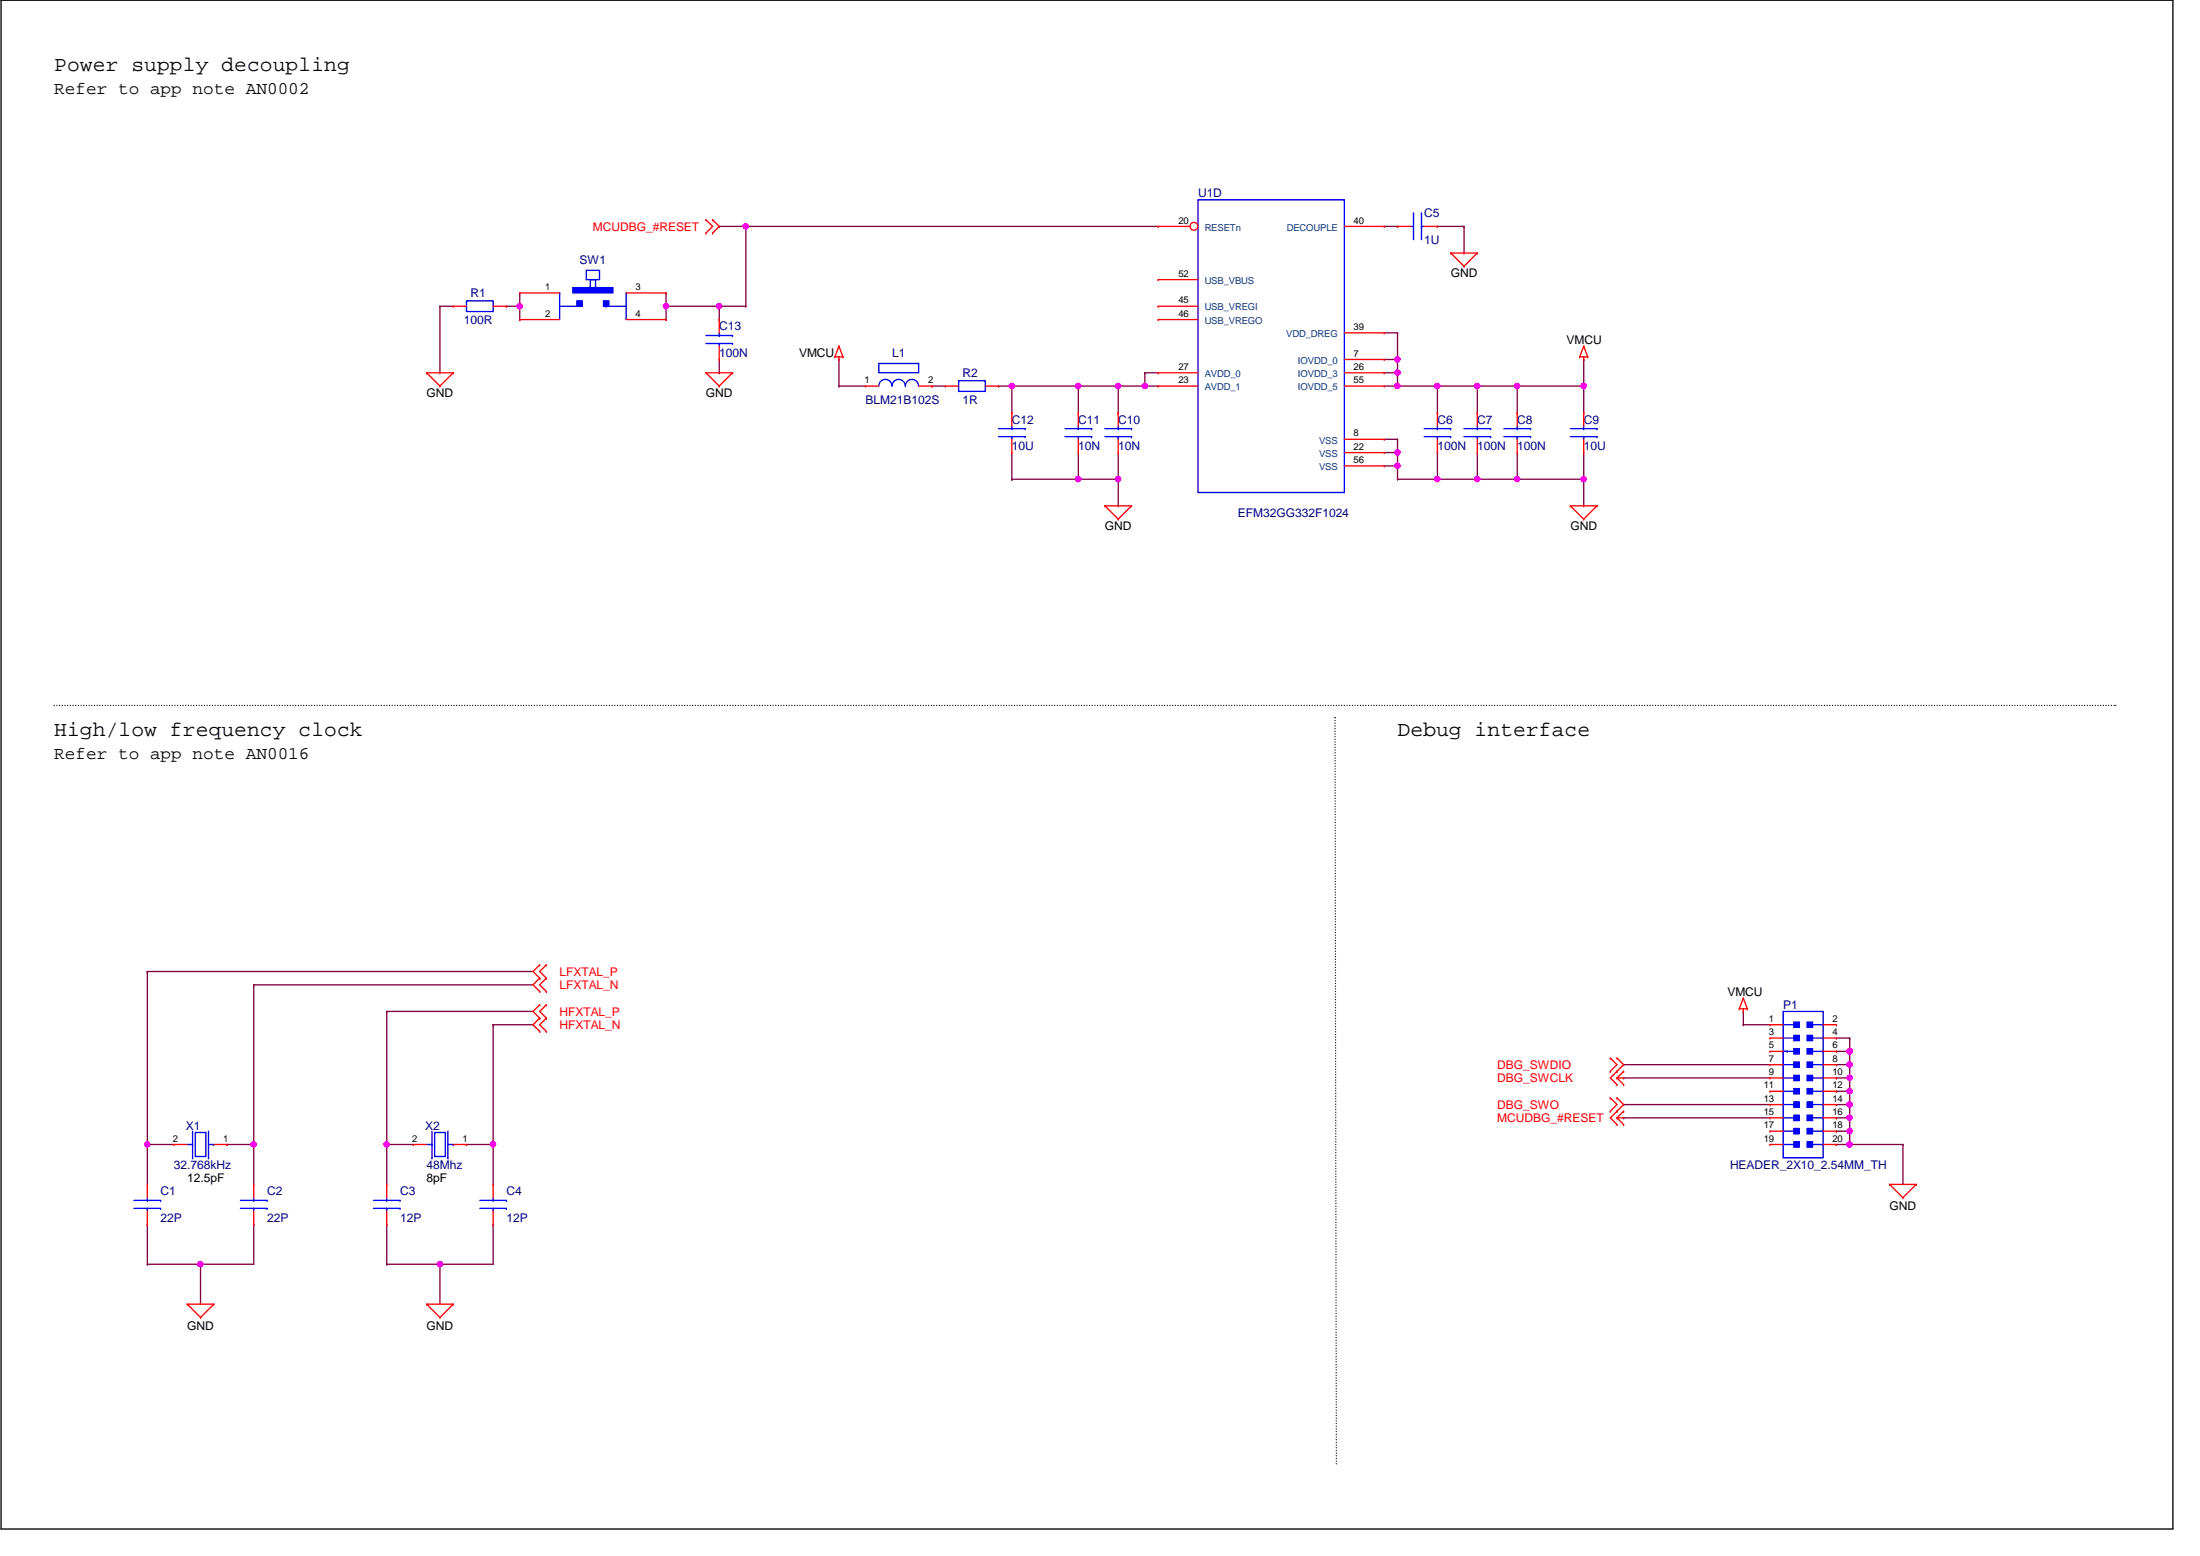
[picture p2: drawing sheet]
<svg xmlns="http://www.w3.org/2000/svg" width="420mm" height="297mm" viewBox="0 0 420 297" stroke-linecap="round" stroke-linejoin="round" font-family="sans-serif">
<path d="M.2 0h414.8v291.9h-414.8z" fill="none" stroke="#000" stroke-width=".25"/>
<path d="M10.4 134.7h393.7M255 136.9h.1M404.1 134.7h.1M255.2 279.4l-.2-142.5" fill="none" stroke="#000" stroke-width=".25" stroke-dasharray="0 .5"/>
<path d="M264.4 43.2h2.5M266.9 43.2h.1M274.5 43.2h5.1M279.6 43.2h.1M279.6 48.3h.1M279.6 43.2v5.1M264.4 83.9h2.5M264.4 86.4h2.5M266.9 83.9h.1M266.9 86.4h.1M266.9 88.9h.1M266.9 83.9v5" fill="none" stroke="#800040" stroke-width=".25"/>
<circle cx="266.9" cy="86.4" r=".49" fill="#f0f"/>
<circle cx="266.9" cy="86.4" r=".49" fill="none" stroke="#f0f" stroke-width=".25"/>
<path d="M264.4 88.9h2.5M266.9 88.9h.1M266.9 91.5h.1M266.9 88.9v2.6" fill="none" stroke="#800040" stroke-width=".25"/>
<circle cx="266.9" cy="88.9" r=".49" fill="#f0f"/>
<circle cx="266.9" cy="88.9" r=".49" fill="none" stroke="#f0f" stroke-width=".25"/>
<path d="M266.9 91.5h15.2M274.5 91.5h.1M274.5 86.4v5.1M282.1 91.5h.1M282.1 86.4v5.1" fill="none" stroke="#800040" stroke-width=".25"/>
<circle cx="274.5" cy="91.5" r=".49" fill="#f0f"/>
<circle cx="274.5" cy="91.5" r=".49" fill="none" stroke="#f0f" stroke-width=".25"/>
<path d="M282.1 91.5h7.7M289.8 91.5h.1M289.8 86.4v5.1" fill="none" stroke="#800040" stroke-width=".25"/>
<circle cx="282.1" cy="91.5" r=".49" fill="#f0f"/>
<circle cx="282.1" cy="91.5" r=".49" fill="none" stroke="#f0f" stroke-width=".25"/>
<path d="M289.8 91.5h12.7M302.5 91.5h.1M302.5 86.4v5.1" fill="none" stroke="#800040" stroke-width=".25"/>
<circle cx="289.7" cy="91.5" r=".49" fill="#f0f"/>
<circle cx="289.7" cy="91.5" r=".49" fill="none" stroke="#f0f" stroke-width=".25"/>
<path d="M302.5 96.6h.1M302.5 91.5v5.1" fill="none" stroke="#800040" stroke-width=".25"/>
<circle cx="302.4" cy="91.5" r=".49" fill="#f0f"/>
<circle cx="302.4" cy="91.5" r=".49" fill="none" stroke="#f0f" stroke-width=".25"/>
<path d="M205.9 91.5h.1M205.9 91.5h7.7M213.6 96.6h.1M213.6 91.5h.1M213.6 86.4v10.2" fill="none" stroke="#800040" stroke-width=".25"/>
<circle cx="213.5" cy="91.5" r=".49" fill="#f0f"/>
<circle cx="213.5" cy="91.5" r=".49" fill="none" stroke="#f0f" stroke-width=".25"/>
<path d="M193.2 91.5h.1M193.2 91.5h12.7M205.9 91.5h.1M205.9 86.4v5.1" fill="none" stroke="#800040" stroke-width=".25"/>
<circle cx="205.9" cy="91.5" r=".49" fill="#f0f"/>
<circle cx="205.9" cy="91.5" r=".49" fill="none" stroke="#f0f" stroke-width=".25"/>
<g fill="none" stroke="#800040" stroke-width=".25">
<path d="M84 58.5h.1M84 58.5h2.6M84 58.5v12.7M84 71.2h.1M137.4 71.2h.1M137.4 68.6v2.6M264.4 63.5h2.5M264.4 68.6h2.5M266.9 63.5h.1M266.9 68.6h.1M266.9 71.2h.1M266.9 63.5v7.7"/>
<path d="M193.2 91.5h.1M193.2 86.4v5.1"/>
</g>
<circle cx="266.9" cy="68.6" r=".49" fill="#f0f"/>
<circle cx="266.9" cy="68.6" r=".49" fill="none" stroke="#f0f" stroke-width=".25"/>
<path d="M264.4 71.2h2.5M266.9 71.2h.1M266.9 73.7h.1M266.9 71.2v2.5" fill="none" stroke="#800040" stroke-width=".25"/>
<circle cx="266.9" cy="71.1" r=".49" fill="#f0f"/>
<circle cx="266.9" cy="71.1" r=".49" fill="none" stroke="#f0f" stroke-width=".25"/>
<path d="M264.4 73.7h10.1M266.9 73.7h.1M274.5 73.7h.1" fill="none" stroke="#800040" stroke-width=".25"/>
<circle cx="266.9" cy="73.7" r=".49" fill="#f0f"/>
<circle cx="266.9" cy="73.7" r=".49" fill="none" stroke="#f0f" stroke-width=".25"/>
<path d="M274.5 78.8h.1M282.1 73.7h.1M282.1 73.7h-7.6v5.1" fill="none" stroke="#800040" stroke-width=".25"/>
<circle cx="274.5" cy="73.7" r=".49" fill="#f0f"/>
<circle cx="274.5" cy="73.7" r=".49" fill="none" stroke="#f0f" stroke-width=".25"/>
<path d="M282.1 78.8h.1M289.8 73.7h.1M289.8 73.7h-7.7v5.1" fill="none" stroke="#800040" stroke-width=".25"/>
<circle cx="282.1" cy="73.7" r=".49" fill="#f0f"/>
<circle cx="282.1" cy="73.7" r=".49" fill="none" stroke="#f0f" stroke-width=".25"/>
<path d="M289.8 78.8h.1M302.5 73.7h.1M302.5 73.7h-12.7v5.1" fill="none" stroke="#800040" stroke-width=".25"/>
<circle cx="289.7" cy="73.7" r=".49" fill="#f0f"/>
<circle cx="289.7" cy="73.7" r=".49" fill="none" stroke="#f0f" stroke-width=".25"/>
<path d="M302.5 78.8h.1M302.5 68.6h.1M302.5 68.6v10.2" fill="none" stroke="#800040" stroke-width=".25"/>
<circle cx="302.4" cy="73.7" r=".49" fill="#f0f"/>
<circle cx="302.4" cy="73.7" r=".49" fill="none" stroke="#f0f" stroke-width=".25"/>
<path d="M160.2 73.7h.1M160.2 68.6h.1M160.2 73.7h5.1M160.2 68.6v5.1M213.6 73.7h.1M213.6 73.7h7.6M218.6 71.2h.1M218.6 73.7h.1M218.6 71.2h2.6M218.6 71.2v2.5" fill="none" stroke="#800040" stroke-width=".25"/>
<circle cx="218.6" cy="73.7" r=".49" fill="#f0f"/>
<circle cx="218.6" cy="73.7" r=".49" fill="none" stroke="#f0f" stroke-width=".25"/>
<path d="M205.9 73.7h.1M205.9 73.7h7.7v5.1M213.6 78.8h.1" fill="none" stroke="#800040" stroke-width=".25"/>
<circle cx="213.5" cy="73.7" r=".49" fill="#f0f"/>
<circle cx="213.5" cy="73.7" r=".49" fill="none" stroke="#f0f" stroke-width=".25"/>
<path d="M193.2 73.7h.1M193.2 73.7h12.7v5.1M205.9 78.8h.1" fill="none" stroke="#800040" stroke-width=".25"/>
<circle cx="205.9" cy="73.7" r=".49" fill="#f0f"/>
<circle cx="205.9" cy="73.7" r=".49" fill="none" stroke="#f0f" stroke-width=".25"/>
<path d="M190.7 73.7h.1M190.7 73.7h2.5v5.1M193.2 78.8h.1" fill="none" stroke="#800040" stroke-width=".25"/>
<circle cx="193.2" cy="73.7" r=".49" fill="#f0f"/>
<circle cx="193.2" cy="73.7" r=".49" fill="none" stroke="#f0f" stroke-width=".25"/>
<path d="M137.4 43.2h.1M137.4 43.2h83.8M142.4 43.2h.1M142.4 58.5h.1M142.4 43.2v15.3M178 73.7h.1M178 73.7h2.5" fill="none" stroke="#800040" stroke-width=".25"/>
<circle cx="142.4" cy="43.2" r=".49" fill="#f0f"/>
<circle cx="142.4" cy="43.2" r=".49" fill="none" stroke="#f0f" stroke-width=".25"/>
<path d="M127.2 58.5h.1M127.2 58.5h15.2M137.4 58.5h.1M137.4 58.5v2.5M137.4 61h.1" fill="none" stroke="#800040" stroke-width=".25"/>
<circle cx="137.3" cy="58.4" r=".49" fill="#f0f"/>
<circle cx="137.3" cy="58.4" r=".49" fill="none" stroke="#f0f" stroke-width=".25"/>
<path d="M127.2 55.9h.1M127.2 55.9v5.1M127.2 61h.1" fill="none" stroke="#800040" stroke-width=".25"/>
<circle cx="127.2" cy="58.4" r=".49" fill="#f0f"/>
<circle cx="127.2" cy="58.4" r=".49" fill="none" stroke="#f0f" stroke-width=".25"/>
<path d="M96.7 58.5h.1M96.7 58.5h2.6M99.3 55.9h.1M99.3 55.9v5.1M99.3 61h.1" fill="none" stroke="#800040" stroke-width=".25"/>
<circle cx="99.2" cy="58.4" r=".49" fill="#f0f"/>
<circle cx="99.2" cy="58.4" r=".49" fill="none" stroke="#f0f" stroke-width=".25"/>
<path d="M89.1 218.5h.1M89.1 218.5h5.1M94.2 218.5h.1M94.2 218.5v7.6" fill="none" stroke="#800040" stroke-width=".25"/>
<circle cx="94.2" cy="218.5" r=".49" fill="#f0f"/>
<circle cx="94.2" cy="218.5" r=".49" fill="none" stroke="#f0f" stroke-width=".25"/>
<path d="M94.2 195.6h.1M94.2 195.6h7.6M94.2 195.6v22.9M73.9 218.5h.1M73.9 218.5v7.6" fill="none" stroke="#800040" stroke-width=".25"/>
<circle cx="73.8" cy="218.5" r=".49" fill="#f0f"/>
<circle cx="73.8" cy="218.5" r=".49" fill="none" stroke="#f0f" stroke-width=".25"/>
<path d="M73.9 193.1h.1M73.9 193.1h27.9M73.9 193.1v25.4M43.4 218.5h.1M43.4 218.5h5.1M48.5 218.5h.1M48.5 218.5v7.6M73.9 218.5h.1M73.9 218.5h5" fill="none" stroke="#800040" stroke-width=".25"/>
<circle cx="48.4" cy="218.5" r=".49" fill="#f0f"/>
<circle cx="48.4" cy="218.5" r=".49" fill="none" stroke="#f0f" stroke-width=".25"/>
<path d="M48.5 188h.1M48.5 188h53.3M48.5 188v30.5M28.1 218.5h.1M28.1 218.5v7.6" fill="none" stroke="#800040" stroke-width=".25"/>
<circle cx="28.1" cy="218.5" r=".49" fill="#f0f"/>
<circle cx="28.1" cy="218.5" r=".49" fill="none" stroke="#f0f" stroke-width=".25"/>
<g fill="none" stroke="#800040" stroke-width=".25">
<path d="M28.1 218.5h.1M28.1 218.5h5.1M28.1 233.7h.1M28.1 233.7v7.6M48.5 233.7h.1M48.5 233.7v7.6h-20.4M73.9 233.7h.1M73.9 233.7v7.6M94.2 233.7h.1M94.2 233.7v7.6h-10.2M28.1 241.3h.1M38.3 241.3h.1"/>
<path d="M84 241.3h.1M84 241.3v7.7"/>
</g>
<circle cx="84" cy="241.3" r=".49" fill="#f0f"/>
<circle cx="84" cy="241.3" r=".49" fill="none" stroke="#f0f" stroke-width=".25"/>
<path d="M38.3 241.3h.1M38.3 241.3v7.7M73.9 241.3h.1M73.9 241.3h10.1" fill="none" stroke="#800040" stroke-width=".25"/>
<circle cx="38.3" cy="241.3" r=".49" fill="#f0f"/>
<circle cx="38.3" cy="241.3" r=".49" fill="none" stroke="#f0f" stroke-width=".25"/>
<g fill="none" stroke="#800040" stroke-width=".25">
<path d="M28.1 185.5h.1M28.1 185.5h73.7M28.1 185.5v33M332.9 195.6h.1M332.9 193.1h.1M332.9 195.6h5.1M332.9 193.1v2.5M350.7 198.2h.1M350.7 198.2h2.6M353.3 198.2h.1M353.3 198.2v2.5h-2.6M310.1 213.4h.1"/>
<path d="M310.1 210.9h.1M310.1 205.8h.1M310.1 203.2h.1M310.1 213.4h27.9M310.1 210.9h27.9M310.1 205.8h27.9M310.1 203.2h27.9M350.7 200.7h.1"/>
</g>
<circle cx="353.2" cy="200.7" r=".49" fill="#f0f"/>
<circle cx="353.2" cy="200.7" r=".49" fill="none" stroke="#f0f" stroke-width=".25"/>
<path d="M350.7 203.2h.1M350.7 203.2h2.6M353.3 203.2h.1M353.3 203.2v2.6" fill="none" stroke="#800040" stroke-width=".25"/>
<circle cx="353.2" cy="203.2" r=".49" fill="#f0f"/>
<circle cx="353.2" cy="203.2" r=".49" fill="none" stroke="#f0f" stroke-width=".25"/>
<path d="M350.7 205.8h.1M350.7 205.8h2.6M353.3 205.8h.1M353.3 205.8v2.5" fill="none" stroke="#800040" stroke-width=".25"/>
<circle cx="353.2" cy="205.8" r=".49" fill="#f0f"/>
<circle cx="353.2" cy="205.8" r=".49" fill="none" stroke="#f0f" stroke-width=".25"/>
<path d="M353.3 208.3h.1M353.3 208.3v2.6" fill="none" stroke="#800040" stroke-width=".25"/>
<circle cx="353.2" cy="208.3" r=".49" fill="#f0f"/>
<circle cx="353.2" cy="208.3" r=".49" fill="none" stroke="#f0f" stroke-width=".25"/>
<path d="M350.7 210.9h.1M350.7 210.9h2.6M353.3 210.9h.1M353.3 210.9v2.5" fill="none" stroke="#800040" stroke-width=".25"/>
<circle cx="353.2" cy="210.8" r=".49" fill="#f0f"/>
<circle cx="353.2" cy="210.8" r=".49" fill="none" stroke="#f0f" stroke-width=".25"/>
<path d="M353.3 213.4h.1M353.3 213.4v2.5" fill="none" stroke="#800040" stroke-width=".25"/>
<circle cx="353.2" cy="213.4" r=".49" fill="#f0f"/>
<circle cx="353.2" cy="213.4" r=".49" fill="none" stroke="#f0f" stroke-width=".25"/>
<path d="M350.7 215.9h.1M350.7 215.9h2.6M353.3 218.5h.1M353.3 218.5h10.1" fill="none" stroke="#800040" stroke-width=".25"/>
<circle cx="353.2" cy="218.5" r=".49" fill="#f0f"/>
<circle cx="353.2" cy="218.5" r=".49" fill="none" stroke="#f0f" stroke-width=".25"/>
<path d="M353.3 215.9h.1M353.3 215.9v2.6M363.4 218.5h.1M363.4 218.5v7.6" fill="none" stroke="#800040" stroke-width=".25"/>
<circle cx="353.2" cy="215.9" r=".49" fill="#f0f"/>
<circle cx="353.2" cy="215.9" r=".49" fill="none" stroke="#f0f" stroke-width=".25"/>
<path d="M350.7 218.5h.1M350.7 218.5h2.6M353.3 200.7h.1M353.3 200.7v2.5" fill="none" stroke="#800040" stroke-width=".25"/>
<circle cx="353.2" cy="200.7" r=".49" fill="#f0f"/>
<circle cx="353.2" cy="200.7" r=".49" fill="none" stroke="#f0f" stroke-width=".25"/>
<path d="M350.7 208.3h.1M350.7 213.4h.1M350.7 208.3h2.6M350.7 213.4h2.6" fill="none" stroke="#800040" stroke-width=".25"/>
<g fill="none" stroke="#f00" stroke-width=".25">
<path d="M134.8 42h.1M134.8 44.5h.1M134.8 42l1.3 1.2-1.3 1.3M136.1 42h.1M136.1 44.5h.1M136.1 42l1.3 1.2-1.3 1.3M277.1 48.3h.1M277.1 48.3h5M277.1 48.3l2.5 2.5M279.6 50.8h.1M282.1 48.3h.1M282.1 48.3l-2.5 2.5"/>
<path d="M81.5 71.2h.1M81.5 71.2h5.1M81.5 71.2l2.5 2.5M84 73.7h.1M86.6 71.2h.1M86.6 71.2l-2.6 2.5M134.8 71.2h.1M134.8 71.2h5.1M134.8 71.2l2.6 2.5M137.4 73.7h.1M137.4 61h.1M137.4 68.6h.1"/>
<path d="M137.4 61v2.5M137.4 66.1v2.5M139.9 71.2h.1M139.9 71.2l-2.5 2.5M159.5 68.1h.1M159.5 68.1h1.5M160.2 68.6h.1M160.2 66.1h.1M160.2 68.1v.5M160.2 66.1l-.7 2M160.2 66.1l.8 2M161 68.1h.1"/>
<path d="M289.8 78.8h.1M289.8 78.8v2.5M301.7 68.1h.1M301.7 68.1h1.5M302.5 68.6h.1M302.5 66.1h.1M302.5 68.1v.5M302.5 66.1l-.8 2M302.5 66.1l.7 2M303.2 68.1h.1M211 96.6h.1M211 96.6h5.1"/>
<path d="M211 96.6l2.6 2.5M213.6 99.1h.1M216.1 96.6h.1M216.1 96.6l-2.5 2.5M289.8 86.4h.1M289.8 83.9v2.5M299.9 96.6h.1M299.9 96.6h5.1M299.9 96.6l2.6 2.5M302.5 99.1h.1M305 96.6h.1M305 96.6l-2.5 2.5"/>
<path d="M103.1 196.9h.1M103.1 194.4h.1M103.1 191.8h.1M103.1 189.3h.1M103.1 186.7h.1M103.1 184.2h.1M103.1 194.4l-1.3 1.2 1.3 1.3M103.1 191.8l-1.3 1.3 1.3 1.3M103.1 186.7l-1.3 1.3 1.3 1.3M103.1 184.2l-1.3 1.3 1.3 1.2M104.3 196.9h.1M104.3 194.4h.1"/>
<path d="M104.3 191.8h.1M104.3 189.3h.1M104.3 186.7h.1M104.3 184.2h.1M104.3 194.4l-1.2 1.2 1.2 1.3M104.3 191.8l-1.2 1.3 1.2 1.3M104.3 186.7l-1.2 1.3 1.2 1.3M104.3 184.2l-1.2 1.3 1.2 1.2M332.2 192.6h.1M332.2 192.6h1.5M332.9 193.1h.1M332.9 190.5h.1"/>
<path d="M332.9 192.6v.5M332.9 190.5l-.7 2.1M332.9 190.5l.8 2.1M333.7 192.6h.1M33.2 218.5h.1M33.2 218.5h2.6M40.8 218.5h2.6M43.4 218.5h.1M78.9 218.5h.1M78.9 218.5h2.6M86.6 218.5h2.5M89.1 218.5h.1"/>
<path d="M307.5 209.6h.1M307.5 212.1h.1M307.5 202h.1M307.5 204.5h.1M307.5 209.6l1.3 1.3-1.3 1.2M307.5 202l1.3 1.2-1.3 1.3M308.8 214.7h.1M308.8 212.1h.1M308.8 213.4h.1M308.8 209.6h.1M308.8 207.1h.1M308.8 204.5h.1"/>
<path d="M308.8 205.8h.1M308.8 202h.1M308.8 209.6l1.3 1.3-2.6 2.5 1.3 1.3M308.8 213.4l1.3 1.3M308.8 213.4h1.3M308.8 202l1.3 1.2-2.6 2.6 1.3 1.3M308.8 205.8l1.3 1.3M308.8 205.8h1.3M310.1 214.7h.1M310.1 212.1h.1M310.1 207.1h.1M310.1 204.5h.1"/>
<path d="M310.1 212.1l-1.3 1.3M310.1 204.5l-1.3 1.3M360.9 226.1h.1M360.9 226.1h5.1M360.9 226.1l2.5 2.5M363.4 228.6h.1M366 226.1h.1M366 226.1l-2.6 2.5M35.8 249h.1M35.8 249h5M35.8 249l2.5 2.5M38.3 251.5h.1"/>
<path d="M40.8 249h.1M40.8 249l-2.5 2.5M81.5 249h.1M81.5 249h5.1M81.5 249l2.5 2.5M84 251.5h.1M86.6 249h.1M86.6 249l-2.6 2.5"/>
</g>
<g fill="none" stroke="#00f" stroke-width=".25">
<path d="M134.8 64.1h5.1M134.8 65.6h5.1M137.4 65.6h.1M137.4 64.1h.1M137.4 63.5v.6M137.4 65.6v.5M139.9 64.1h.1M139.9 65.6h.1M287.2 81.8h5.1M287.2 83.4h5.1M289.8 83.4h.1M289.8 81.8h.1"/>
<path d="M289.8 81.3v.5M289.8 83.4v.5M292.3 81.8h.1M292.3 83.4h.1M35.8 218.5h1M36.8 218.5h.1M36.8 215.9v5.1M37.3 216.2h2v4.6h-2zM39.8 215.9v5.1M39.8 218.5h1M40.8 218.5h.1M81.5 218.5h1"/>
<path d="M82.5 218.5h.1M82.5 215.9v5.1M83 216.2h2v4.6h-2zM85.5 218.5h1.1M85.5 215.9v5.1M86.6 218.5h.1M36.8 221h.1M39.8 221h.1M82.5 221h.1M85.5 221h.1"/>
</g>
<path d="M109.4 54.9h7.6v1h-7.6z" fill-rule="evenodd" fill="#00f"/>
<path d="M109.4 54.9h7.6v1h-7.6zM112 51.6h2.5v1.8h-2.5zM112.7 53.4h1v1.5h-1z" fill="none" stroke="#00f" stroke-width=".25"/>
<path d="M115.3 57.4h1v1.1h-1z" fill-rule="evenodd" fill="#00f"/>
<path d="M115.3 57.4h1v1.1h-1z" fill="none" stroke="#00f" stroke-width=".25"/>
<path d="M110.2 57.4h1v1.1h-1z" fill-rule="evenodd" fill="#00f"/>
<g fill="none" stroke="#00f" stroke-width=".25">
<path d="M228.8 38.1h27.9v55.9h-27.9zM106.9 58.5h.1M106.9 55.9h.1M106.9 58.5h3.8M106.9 55.9v5.1M110.2 57.4h1v1.1h-1zM115.8 58.5h.1M115.8 58.5h3.8M119.6 55.9h.1M119.6 55.9v5.1M299.9 81.8h5.1M299.9 83.4h5.1"/>
<path d="M302.5 83.4h.1M302.5 81.8h.1M302.5 81.3v.5M302.5 83.4v.5M305 81.8h.1M305 83.4h.1"/>
</g>
<g fill="none" stroke="#f00" stroke-width=".25">
<path d="M99.3 55.9h.1M99.3 55.9h7.6M119.6 55.9h7.6M127.2 55.9h.1M256.7 43.2h7.7M264.4 43.2h.1M99.3 61h.1M99.3 61h7.6M119.6 61h7.6M127.2 61h.1M302.5 78.8h.1M302.5 78.8v2.5"/>
<path d="M302.5 86.4h.1M302.5 83.9v2.5"/>
</g>
<circle cx="228" cy="43.2" r=".75" fill="#fff"/>
<g fill="none" stroke="#f00" stroke-width=".25">
<path d="M86.6 58.5h.1M86.6 58.5h2.5M94.2 58.5h2.5M96.7 58.5h.1M221.2 43.2h.1M221.2 53.4h.1M221.2 58.5h.1M221.2 43.2h6.1M221.2 53.4h7.6M221.2 58.5h7.6M221.2 61h.1M221.2 71.2h.1"/>
<path d="M221.2 73.7h.1M221.2 61h7.6M221.2 71.2h7.6M221.2 73.7h7.6M256.7 71.2h7.7M256.7 73.7h7.7M256.7 63.5h7.7M256.7 68.6h7.7M264.4 63.5h.1M264.4 68.6h.1M264.4 71.2h.1M264.4 73.7h.1"/>
<path d="M256.7 83.9h7.7M256.7 86.4h7.7M256.7 88.9h7.7M264.4 83.9h.1M264.4 86.4h.1M264.4 88.9h.1"/>
<circle cx="228" cy="43.2" r=".75"/>
</g>
<path d="M89.1 57.4h5.1v2.1h-5.1zM340.6 193.1h7.6v27.9h-7.6z" fill="none" stroke="#00f" stroke-width=".25"/>
<path d="M342.6 210.4h1v1h-1z" fill-rule="evenodd" fill="#00f"/>
<path d="M340.6 210.9h.1M340.6 210.9h2M342.6 210.4h1v1h-1z" fill="none" stroke="#00f" stroke-width=".25"/>
<path d="M345.1 210.4h1v1h-1z" fill-rule="evenodd" fill="#00f"/>
<path d="M345.1 210.4h1v1h-1zM346.1 210.9h2.1M348.2 210.9h.1" fill="none" stroke="#00f" stroke-width=".25"/>
<path d="M342.6 207.8h1v1h-1z" fill-rule="evenodd" fill="#00f"/>
<path d="M340.6 208.3h.1M340.6 208.3h2M342.6 207.8h1v1h-1z" fill="none" stroke="#00f" stroke-width=".25"/>
<path d="M345.1 207.8h1v1h-1z" fill-rule="evenodd" fill="#00f"/>
<path d="M345.1 207.8h1v1h-1zM346.1 208.3h2.1M348.2 208.3h.1" fill="none" stroke="#00f" stroke-width=".25"/>
<path d="M342.6 205.3h1v1h-1z" fill-rule="evenodd" fill="#00f"/>
<path d="M340.6 205.8h.1M340.6 205.8h2M342.6 205.3h1v1h-1z" fill="none" stroke="#00f" stroke-width=".25"/>
<path d="M345.1 205.3h1v1h-1z" fill-rule="evenodd" fill="#00f"/>
<path d="M345.1 205.3h1v1h-1zM346.1 205.8h2.1M348.2 205.8h.1" fill="none" stroke="#00f" stroke-width=".25"/>
<path d="M342.6 202.7h1v1.1h-1z" fill-rule="evenodd" fill="#00f"/>
<path d="M340.6 203.2h.1M340.6 203.2h2M342.6 202.7h1v1.1h-1z" fill="none" stroke="#00f" stroke-width=".25"/>
<path d="M345.1 202.7h1v1.1h-1z" fill-rule="evenodd" fill="#00f"/>
<path d="M345.1 202.7h1v1.1h-1zM346.1 203.2h2.1M348.2 203.2h.1" fill="none" stroke="#00f" stroke-width=".25"/>
<path d="M342.6 200.2h1v1h-1z" fill-rule="evenodd" fill="#00f"/>
<path d="M340.6 200.7h.1M340.6 200.7h2M342.6 200.2h1v1h-1z" fill="none" stroke="#00f" stroke-width=".25"/>
<path d="M345.1 200.2h1v1h-1z" fill-rule="evenodd" fill="#00f"/>
<path d="M345.1 200.2h1v1h-1zM346.1 200.7h2.1M348.2 200.7h.1" fill="none" stroke="#00f" stroke-width=".25"/>
<path d="M342.6 197.7h1v1h-1z" fill-rule="evenodd" fill="#00f"/>
<path d="M340.6 198.2h.1M340.6 198.2h2M342.6 197.7h1v1h-1z" fill="none" stroke="#00f" stroke-width=".25"/>
<path d="M342.6 195.1h1v1h-1z" fill-rule="evenodd" fill="#00f"/>
<path d="M340.6 195.6h.1M340.6 195.6h2M342.6 195.1h1v1h-1z" fill="none" stroke="#00f" stroke-width=".25"/>
<path d="M345.1 197.7h1v1h-1z" fill-rule="evenodd" fill="#00f"/>
<path d="M345.1 197.7h1v1h-1zM346.1 198.2h2.1M348.2 198.2h.1" fill="none" stroke="#00f" stroke-width=".25"/>
<path d="M345.1 195.1h1v1h-1z" fill-rule="evenodd" fill="#00f"/>
<path d="M345.1 195.1h1v1h-1zM346.1 195.6h2.1M348.2 195.6h.1M340.6 205.8h.1M341.3 200.7h.1M341.3 200.7h-.7v5.1" fill="none" stroke="#00f" stroke-width=".25"/>
<path d="M342.6 212.9h1v1h-1z" fill-rule="evenodd" fill="#00f"/>
<path d="M340.6 213.4h.1M340.6 213.4h2M342.6 212.9h1v1h-1z" fill="none" stroke="#00f" stroke-width=".25"/>
<path d="M345.1 212.9h1v1h-1z" fill-rule="evenodd" fill="#00f"/>
<path d="M345.1 212.9h1v1h-1zM346.1 213.4h2.1M346.1 218.5h2.1M348.2 213.4h.1M348.2 218.5h.1" fill="none" stroke="#00f" stroke-width=".25"/>
<path d="M345.1 215.4h1v1.1h-1z" fill-rule="evenodd" fill="#00f"/>
<path d="M340.6 215.9h.1M340.6 215.9h2M345.1 215.4h1v1.1h-1z" fill="none" stroke="#00f" stroke-width=".25"/>
<path d="M342.6 218h1v1h-1z" fill-rule="evenodd" fill="#00f"/>
<path d="M342.6 218h1v1h-1z" fill="none" stroke="#00f" stroke-width=".25"/>
<path d="M342.6 215.4h1v1.1h-1z" fill-rule="evenodd" fill="#00f"/>
<path d="M340.6 218.5h.1M340.6 218.5h2M342.6 215.4h1v1.1h-1z" fill="none" stroke="#00f" stroke-width=".25"/>
<path d="M345.1 218h1v1h-1z" fill-rule="evenodd" fill="#00f"/>
<g fill="none" stroke="#00f" stroke-width=".25">
<path d="M269.4 43.2h.5M269.9 40.7h.1M269.9 43.2h.1M269.9 40.7v5.1M271.5 40.7h.1M271.5 43.2h.1M271.5 40.7v5.1M271.5 43.2h.5M167.8 69.4h7.7v1.8h-7.7zM167.8 73.7a1.25 1.25 0 0 1 1.3-1.3 1.25 1.25 0 0 1 1.2 1.3M170.4 73.7a1.25 1.25 0 0 1 1.2-1.3 1.25 1.25 0 0 1 1.3 1.3M172.9 73.7a1.25 1.25 0 0 1 1.3-1.3 1.25 1.25 0 0 1 1.2 1.3"/>
<path d="M183.1 72.7h5.1v2h-5.1zM190.7 81.8h5.1M190.7 83.4h5.1M193.2 83.4h.1M193.2 81.8h.1M193.2 81.3v.5M193.2 83.4v.5M195.8 81.8h.1M195.8 83.4h.1M203.4 81.8h5.1M203.4 83.4h5.1M205.9 83.4h.1"/>
<path d="M205.9 81.8h.1M205.9 81.3v.5M205.9 83.4v.5M208.5 81.8h.1M208.5 83.4h.1M211 81.8h5.1M211 83.4h5.1M213.6 83.4h.1M213.6 81.8h.1M213.6 81.3v.5M213.6 83.4v.5M216.1 81.8h.1"/>
<path d="M216.1 83.4h.1M272 81.8h5.1M272 83.4h5.1M274.5 83.4h.1M274.5 81.8h.1M274.5 81.3v.5M274.5 83.4v.5M277.1 81.8h.1M277.1 83.4h.1M279.6 81.8h5.1M279.6 83.4h5.1M282.1 83.4h.1"/>
<path d="M282.1 81.8h.1M282.1 81.3v.5M282.1 83.4v.5M284.7 81.8h.1M284.7 83.4h.1M345.1 218h1v1h-1zM346.1 215.9h2.1M348.2 215.9h.1M25.6 229.2h5.1M25.6 230.7h5.1M28.1 230.7h.1M28.1 229.2h.1"/>
<path d="M28.1 228.6v.6M28.1 230.7v.5M30.7 229.2h.1M30.7 230.7h.1M45.9 229.2h5.1M45.9 230.7h5.1M48.5 230.7h.1M48.5 229.2h.1M48.5 228.6v.6M48.5 230.7v.5M51 229.2h.1M51 230.7h.1"/>
<path d="M71.3 229.2h5.1M71.3 230.7h5.1M73.9 230.7h.1M73.9 229.2h.1M73.9 228.6v.6M73.9 230.7v.5M76.4 229.2h.1M76.4 230.7h.1M91.6 229.2h5.1M91.6 230.7h5.1M94.2 230.7h.1M94.2 229.2h.1"/>
<path d="M94.2 228.6v.6M94.2 230.7v.5M96.7 229.2h.1M96.7 230.7h.1"/>
</g>
<g fill="none" stroke="#f00" stroke-width=".25">
<path d="M266.9 43.2h.1M266.9 43.2h2.5M272 43.2h2.5M274.5 43.2h.1M165.3 73.7h.1M165.3 73.7h2.5M175.5 73.7h2.5M178 73.7h.1M180.5 73.7h.1M180.5 73.7h2.6M188.2 73.7h2.5M190.7 73.7h.1"/>
<path d="M193.2 78.8h.1M193.2 78.8v2.5M205.9 78.8h.1M205.9 78.8v2.5M213.6 78.8h.1M213.6 78.8v2.5M274.5 78.8h.1M274.5 78.8v2.5M282.1 78.8h.1M282.1 78.8v2.5M193.2 86.4h.1M193.2 83.9v2.5"/>
<path d="M205.9 86.4h.1M205.9 83.9v2.5M213.6 86.4h.1M213.6 83.9v2.5M274.5 86.4h.1M274.5 83.9v2.5M282.1 86.4h.1M282.1 83.9v2.5M338 195.6h.1M338 198.2h.1M338 195.6h2.6M338 198.2h2.6"/>
<path d="M348.2 195.6h2.5M348.2 198.2h2.5M350.7 195.6h.1M350.7 198.2h.1M338 200.7h.1M338 205.8h.1M338 203.2h.1M338 210.9h.1M338 208.3h.1M338 213.4h.1M338 215.9h.1M338 218.5h.1"/>
<path d="M338 203.2h2.6M338 200.7h2.6M338 205.8h2.6M338 208.3h2.6M338 210.9h2.6M338 213.4h2.6M338 215.9h2.6M338 218.5h2.6M348.2 203.2h2.5M348.2 200.7h2.5M348.2 205.8h2.5M348.2 208.3h2.5"/>
<path d="M348.2 210.9h2.5M348.2 213.4h2.5M348.2 215.9h2.5M348.2 218.5h2.5M350.7 203.2h.1M350.7 200.7h.1M350.7 205.8h.1M350.7 208.3h.1M350.7 210.9h.1M350.7 213.4h.1M350.7 215.9h.1M350.7 218.5h.1"/>
<path d="M28.1 226.1h.1M28.1 233.7h.1M28.1 226.1v2.5M28.1 231.2v2.5M48.5 226.1h.1M48.5 233.7h.1M48.5 226.1v2.5M48.5 231.2v2.5M73.9 226.1h.1M73.9 233.7h.1M73.9 226.1v2.5M73.9 231.2v2.5"/>
<path d="M94.2 226.1h.1M94.2 233.7h.1M94.2 226.1v2.5M94.2 231.2v2.5"/>
</g>
<circle cx="266.9" cy="86.4" r=".49" fill="#f0f"/>
<circle cx="266.9" cy="86.4" r=".49" fill="none" stroke="#f0f" stroke-width=".25"/>
<circle cx="266.9" cy="88.9" r=".49" fill="#f0f"/>
<circle cx="266.9" cy="88.9" r=".49" fill="none" stroke="#f0f" stroke-width=".25"/>
<circle cx="274.5" cy="91.5" r=".49" fill="#f0f"/>
<circle cx="274.5" cy="91.5" r=".49" fill="none" stroke="#f0f" stroke-width=".25"/>
<circle cx="282.1" cy="91.5" r=".49" fill="#f0f"/>
<circle cx="282.1" cy="91.5" r=".49" fill="none" stroke="#f0f" stroke-width=".25"/>
<circle cx="289.7" cy="91.5" r=".49" fill="#f0f"/>
<circle cx="289.7" cy="91.5" r=".49" fill="none" stroke="#f0f" stroke-width=".25"/>
<circle cx="302.4" cy="91.5" r=".49" fill="#f0f"/>
<circle cx="302.4" cy="91.5" r=".49" fill="none" stroke="#f0f" stroke-width=".25"/>
<circle cx="213.5" cy="91.5" r=".49" fill="#f0f"/>
<circle cx="213.5" cy="91.5" r=".49" fill="none" stroke="#f0f" stroke-width=".25"/>
<circle cx="205.9" cy="91.5" r=".49" fill="#f0f"/>
<circle cx="205.9" cy="91.5" r=".49" fill="none" stroke="#f0f" stroke-width=".25"/>
<circle cx="266.9" cy="68.6" r=".49" fill="#f0f"/>
<circle cx="266.9" cy="68.6" r=".49" fill="none" stroke="#f0f" stroke-width=".25"/>
<circle cx="266.9" cy="71.1" r=".49" fill="#f0f"/>
<circle cx="266.9" cy="71.1" r=".49" fill="none" stroke="#f0f" stroke-width=".25"/>
<circle cx="266.9" cy="73.7" r=".49" fill="#f0f"/>
<circle cx="266.9" cy="73.7" r=".49" fill="none" stroke="#f0f" stroke-width=".25"/>
<circle cx="274.5" cy="73.7" r=".49" fill="#f0f"/>
<circle cx="274.5" cy="73.7" r=".49" fill="none" stroke="#f0f" stroke-width=".25"/>
<circle cx="282.1" cy="73.7" r=".49" fill="#f0f"/>
<circle cx="282.1" cy="73.7" r=".49" fill="none" stroke="#f0f" stroke-width=".25"/>
<circle cx="289.7" cy="73.7" r=".49" fill="#f0f"/>
<circle cx="289.7" cy="73.7" r=".49" fill="none" stroke="#f0f" stroke-width=".25"/>
<circle cx="302.4" cy="73.7" r=".49" fill="#f0f"/>
<circle cx="302.4" cy="73.7" r=".49" fill="none" stroke="#f0f" stroke-width=".25"/>
<circle cx="218.6" cy="73.7" r=".49" fill="#f0f"/>
<circle cx="218.6" cy="73.7" r=".49" fill="none" stroke="#f0f" stroke-width=".25"/>
<circle cx="213.5" cy="73.7" r=".49" fill="#f0f"/>
<circle cx="213.5" cy="73.7" r=".49" fill="none" stroke="#f0f" stroke-width=".25"/>
<circle cx="205.9" cy="73.7" r=".49" fill="#f0f"/>
<circle cx="205.9" cy="73.7" r=".49" fill="none" stroke="#f0f" stroke-width=".25"/>
<circle cx="193.2" cy="73.7" r=".49" fill="#f0f"/>
<circle cx="193.2" cy="73.7" r=".49" fill="none" stroke="#f0f" stroke-width=".25"/>
<circle cx="142.4" cy="43.2" r=".49" fill="#f0f"/>
<circle cx="142.4" cy="43.2" r=".49" fill="none" stroke="#f0f" stroke-width=".25"/>
<circle cx="137.3" cy="58.4" r=".49" fill="#f0f"/>
<circle cx="137.3" cy="58.4" r=".49" fill="none" stroke="#f0f" stroke-width=".25"/>
<circle cx="127.2" cy="58.4" r=".49" fill="#f0f"/>
<circle cx="127.2" cy="58.4" r=".49" fill="none" stroke="#f0f" stroke-width=".25"/>
<circle cx="99.2" cy="58.4" r=".49" fill="#f0f"/>
<circle cx="99.2" cy="58.4" r=".49" fill="none" stroke="#f0f" stroke-width=".25"/>
<circle cx="94.2" cy="218.5" r=".49" fill="#f0f"/>
<circle cx="94.2" cy="218.5" r=".49" fill="none" stroke="#f0f" stroke-width=".25"/>
<circle cx="73.8" cy="218.5" r=".49" fill="#f0f"/>
<circle cx="73.8" cy="218.5" r=".49" fill="none" stroke="#f0f" stroke-width=".25"/>
<circle cx="48.4" cy="218.5" r=".49" fill="#f0f"/>
<circle cx="48.4" cy="218.5" r=".49" fill="none" stroke="#f0f" stroke-width=".25"/>
<circle cx="28.1" cy="218.5" r=".49" fill="#f0f"/>
<circle cx="28.1" cy="218.5" r=".49" fill="none" stroke="#f0f" stroke-width=".25"/>
<circle cx="84" cy="241.3" r=".49" fill="#f0f"/>
<circle cx="84" cy="241.3" r=".49" fill="none" stroke="#f0f" stroke-width=".25"/>
<circle cx="38.3" cy="241.3" r=".49" fill="#f0f"/>
<circle cx="38.3" cy="241.3" r=".49" fill="none" stroke="#f0f" stroke-width=".25"/>
<circle cx="353.2" cy="200.7" r=".49" fill="#f0f"/>
<circle cx="353.2" cy="200.7" r=".49" fill="none" stroke="#f0f" stroke-width=".25"/>
<circle cx="353.2" cy="203.2" r=".49" fill="#f0f"/>
<circle cx="353.2" cy="203.2" r=".49" fill="none" stroke="#f0f" stroke-width=".25"/>
<circle cx="353.2" cy="205.8" r=".49" fill="#f0f"/>
<circle cx="353.2" cy="205.8" r=".49" fill="none" stroke="#f0f" stroke-width=".25"/>
<circle cx="353.2" cy="208.3" r=".49" fill="#f0f"/>
<circle cx="353.2" cy="208.3" r=".49" fill="none" stroke="#f0f" stroke-width=".25"/>
<circle cx="353.2" cy="210.8" r=".49" fill="#f0f"/>
<circle cx="353.2" cy="210.8" r=".49" fill="none" stroke="#f0f" stroke-width=".25"/>
<circle cx="353.2" cy="213.4" r=".49" fill="#f0f"/>
<circle cx="353.2" cy="213.4" r=".49" fill="none" stroke="#f0f" stroke-width=".25"/>
<circle cx="353.2" cy="218.5" r=".49" fill="#f0f"/>
<circle cx="353.2" cy="218.5" r=".49" fill="none" stroke="#f0f" stroke-width=".25"/>
<circle cx="353.2" cy="215.9" r=".49" fill="#f0f"/>
<circle cx="353.2" cy="215.9" r=".49" fill="none" stroke="#f0f" stroke-width=".25"/>
<circle cx="353.2" cy="200.7" r=".49" fill="#f0f"/>
<circle cx="353.2" cy="200.7" r=".49" fill="none" stroke="#f0f" stroke-width=".25"/>
<g font-size="4.1">
<text x="10.4" y="13.5">Power supply decoupling</text>
<text x="10.4" y="140.5">High/low frequency clock</text>
<text x="266.9" y="140.5">Debug interface</text>
</g>
<g font-size="3.4">
<text x="10.4" y="17.9">Refer to app note AN0002</text>
<text x="10.4" y="144.9">Refer to app note AN0016</text>
</g>
<g font-size="2.3" fill="#000080">
<text x="228.8" y="37.7">U1D</text>
<text x="272" y="41.5">C5</text>
<text x="272" y="46.6">1U</text>
<text x="110.7" y="50.4">SW1</text>
<text x="89.9" y="56.7">R1</text>
<text x="88.6" y="61.8">100R</text>
<text x="137.4" y="63.1">C13</text>
<text x="137.4" y="68.2">100N</text>
<text x="170.4" y="68.2">L1</text>
<text x="183.8" y="72">R2</text>
<text x="165.3" y="77">BLM21B102S</text>
<text x="183.8" y="77">1R</text>
<text x="193.2" y="80.9">C12</text>
<text x="205.9" y="80.9">C11</text>
<text x="213.6" y="80.9">C10</text>
<text x="274.5" y="80.9">C6</text>
<text x="282.1" y="80.9">C7</text>
<text x="289.8" y="80.9">C8</text>
<text x="302.5" y="80.9">C9</text>
<text x="193.2" y="85.9">10U</text>
<text x="205.9" y="85.9">10N</text>
<text x="213.6" y="85.9">10N</text>
<text x="274.5" y="85.9">100N</text>
<text x="282.1" y="85.9">100N</text>
<text x="289.8" y="85.9">100N</text>
<text x="302.5" y="85.9">10U</text>
<text x="236.4" y="98.6">EFM32GG332F1024</text>
<text x="340.6" y="192.6">P1</text>
<text x="35.5" y="215.7">X1</text>
<text x="81.2" y="215.7">X2</text>
<text x="33.2" y="223.1">32.768kHz</text>
<text x="81.5" y="223.1">48Mhz</text>
<text x="330.4" y="223.1">HEADER_2X10_2.54MM_TH</text>
<text x="30.7" y="228.2">C1</text>
<text x="30.7" y="233.3">22P</text>
<text x="51" y="228.2">C2</text>
<text x="51" y="233.3">22P</text>
<text x="76.4" y="228.2">C3</text>
<text x="76.4" y="233.3">12P</text>
<text x="96.7" y="228.2">C4</text>
<text x="96.7" y="233.3">12P</text>
</g>
<g font-size="2.3" fill="#f00">
<text x="113.2" y="44">MCUDBG_#RESET</text>
<text x="106.9" y="188.8">LFXTAL_N</text>
<text x="106.9" y="186.3">LFXTAL_P</text>
<text x="106.9" y="196.4">HFXTAL_N</text>
<text x="106.9" y="193.9">HFXTAL_P</text>
<text x="286" y="206.6">DBG_SWCLK</text>
<text x="286" y="204">DBG_SWDIO</text>
<text x="286" y="214.2">MCUDBG_#RESET</text>
<text x="286" y="211.7">DBG_SWO</text>
</g>
<g font-size="2.3">
<text x="277.1" y="52.9">GND</text>
<text x="299.2" y="65.6">VMCU</text>
<text x="152.6" y="68.2">VMCU</text>
<text x="81.5" y="75.8">GND</text>
<text x="134.8" y="75.8">GND</text>
<text x="211" y="101.2">GND</text>
<text x="299.9" y="101.2">GND</text>
<text x="329.9" y="190.1">VMCU</text>
<text x="35.8" y="225.6">12.5pF</text>
<text x="81.5" y="225.6">8pF</text>
<text x="360.9" y="231">GND</text>
<text x="35.8" y="253.8">GND</text>
<text x="81.5" y="253.8">GND</text>
</g>
<g font-size="1.8">
<text x="225.1" y="42.7">20</text>
<text x="258.5" y="42.7">40</text>
<text x="225.1" y="52.8">52</text>
<text x="104.1" y="55.4">1</text>
<text x="121.4" y="55.4">3</text>
<text x="225.1" y="57.9">45</text>
<text x="104.1" y="60.5">2</text>
<text x="121.4" y="60.5">4</text>
<text x="225.1" y="60.5">46</text>
<text x="258.5" y="63">39</text>
<text x="225.1" y="70.6">27</text>
<text x="258.5" y="68.1">7</text>
<text x="258.5" y="70.6">26</text>
<text x="165.1" y="73.2">1</text>
<text x="177.2" y="73.2">2</text>
<text x="225.1" y="73.2">23</text>
<text x="258.5" y="73.2">55</text>
<text x="258.5" y="83.3">8</text>
<text x="258.5" y="85.9">22</text>
<text x="258.5" y="88.4">56</text>
<text x="337.8" y="195.1">1</text>
<text x="337.8" y="197.6">3</text>
<text x="350" y="195.1">2</text>
<text x="350" y="197.6">4</text>
<text x="337.8" y="200.2">5</text>
<text x="337.8" y="202.7">7</text>
<text x="350" y="202.7">8</text>
<text x="350" y="200.2">6</text>
<text x="336.8" y="207.8">11</text>
<text x="337.8" y="205.2">9</text>
<text x="350" y="205.2">10</text>
<text x="350" y="207.8">12</text>
<text x="336.8" y="210.3">13</text>
<text x="336.8" y="212.9">15</text>
<text x="336.8" y="215.4">17</text>
<text x="350" y="210.3">14</text>
<text x="350" y="212.9">16</text>
<text x="350" y="215.4">18</text>
<text x="33" y="217.9">2</text>
<text x="42.6" y="217.9">1</text>
<text x="78.7" y="217.9">2</text>
<text x="88.3" y="217.9">1</text>
<text x="336.8" y="217.9">19</text>
<text x="350" y="217.9">20</text>
</g>
<g font-size="1.8" fill="#004080">
<text x="230.1" y="44">RESETn</text>
<text x="245.7" y="44">DECOUPLE</text>
<text x="230.1" y="54.2">USB_VBUS</text>
<text x="230.1" y="59.3">USB_VREGI</text>
<text x="230.1" y="61.8">USB_VREGO</text>
<text x="245.6" y="64.3">VDD_DREG</text>
<text x="230.1" y="72">AVDD_0</text>
<text x="247.9" y="69.4">IOVDD_0</text>
<text x="247.9" y="72">IOVDD_3</text>
<text x="230.1" y="74.5">AVDD_1</text>
<text x="247.9" y="74.5">IOVDD_5</text>
<text x="251.9" y="84.7">VSS</text>
<text x="251.9" y="87.2">VSS</text>
<text x="251.9" y="89.7">VSS</text>
</g>
</svg>
